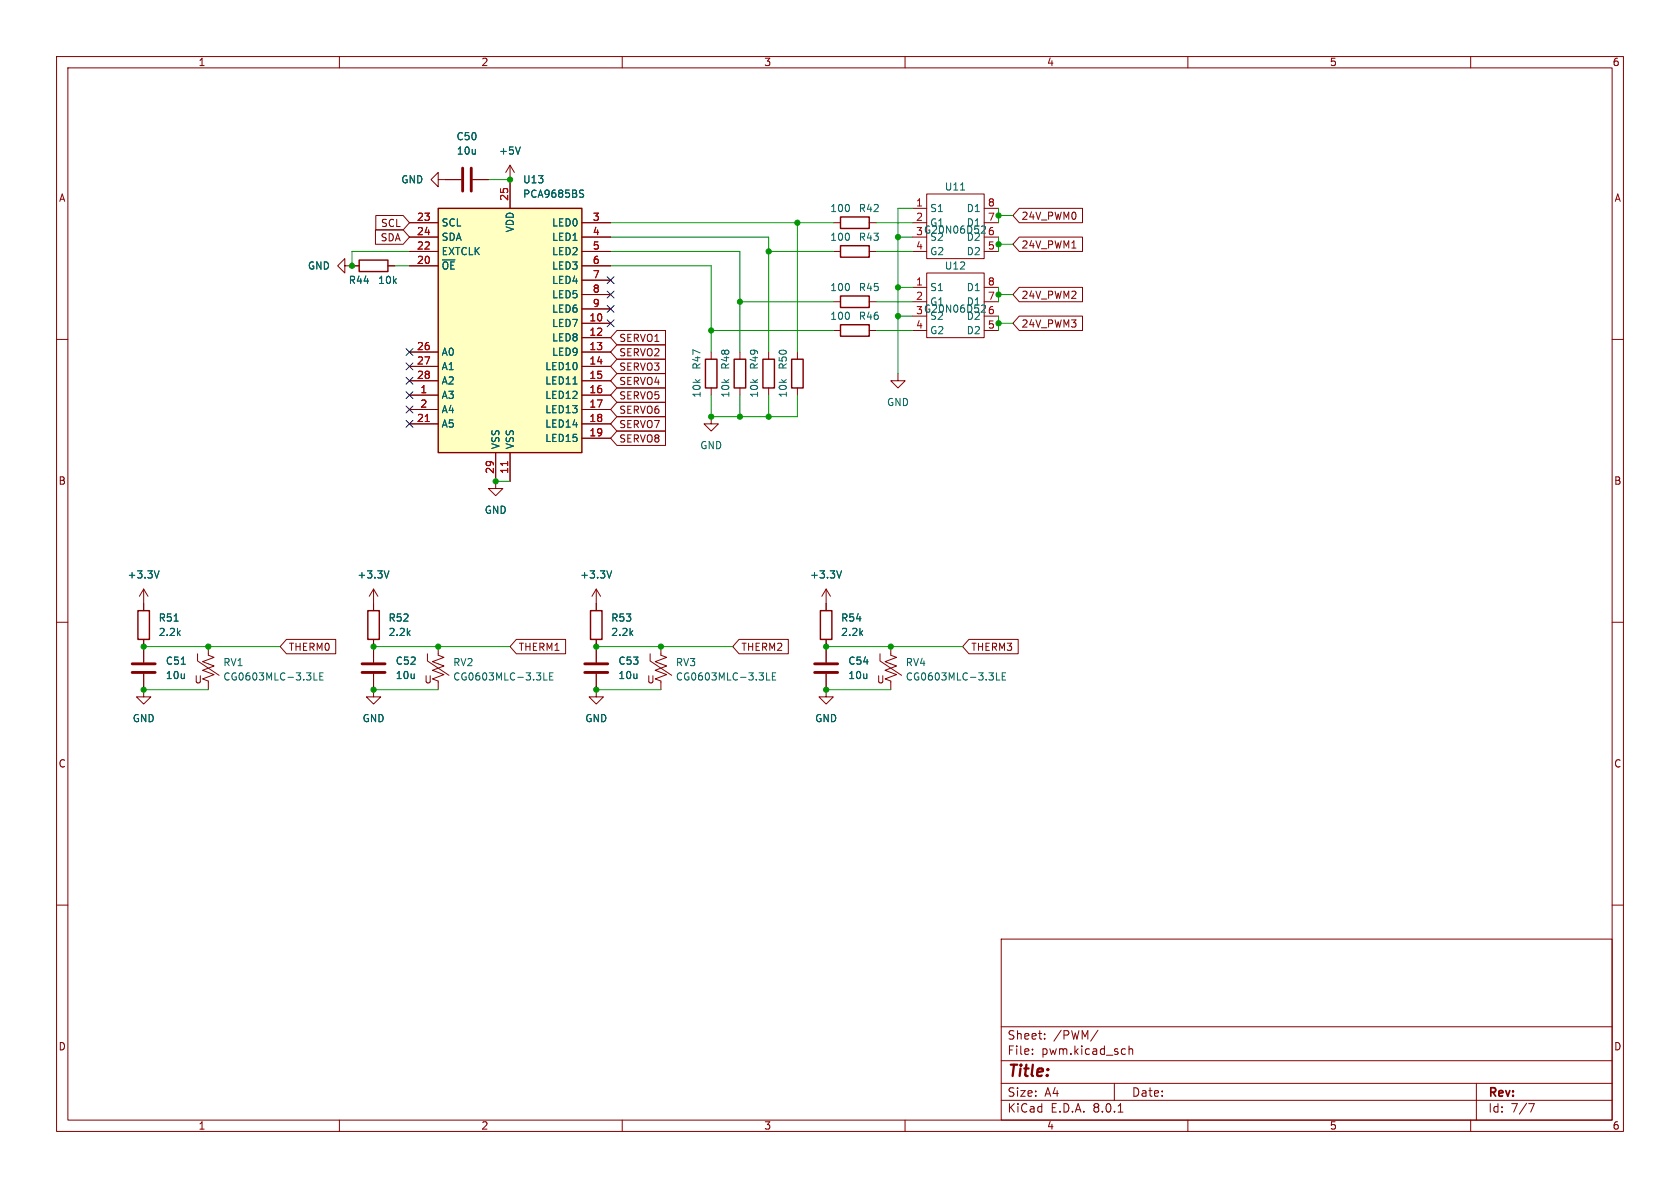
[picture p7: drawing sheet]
<svg xmlns="http://www.w3.org/2000/svg" width="297mm" height="210mm" viewBox="0 0 297 210" stroke-linecap="round" stroke-linejoin="round" font-family="sans-serif">
<g fill="none" stroke="#840000" stroke-width=".18">
<path d="M10 10h277v190h-277zM12 12h273v186h-273zM60 10v2M110 10v2M160 10v2M210 10v2M260 10v2M10 60h2M285 60h2M10 110h2M285 110h2M10 160h2"/>
<path d="M285 160h2M177 166h108v32h-108zM60 198v2M110 198v2M160 198v2M177 194.5h108M177 191.5h108M177 187.5h108M177 181.5h108M182.5 186.3v.1M182.5 185.5v.1M184.7 183.6v.1"/>
<path d="M184.7 182.8v.1M194.1 182.1l-1.3 2M197 191.5v3M197.7 196.6h.8M199.6 184.9v1.5M199.6 185.5l.2-.1 .4 .1v.9M210 198v2M260 198v2M261 191.5v6.5M270.2 195.1h1l-.6 1.5"/>
</g>
<path d="M77.5 36.8h25.4v43.2h-25.4z" fill="#ffffc2"/>
<g fill="none" stroke="#840000" stroke-width=".25">
<path d="M77.5 36.8h25.4v43.2h-25.4zM148.6 38.4h5.1v2h-5.1zM63.5 46h5.1v2h-5.1zM148.6 43.4h5.1v2.1h-5.1zM148.6 52.3h5.1v2.1h-5.1zM148.6 57.4h5.1v2h-5.1zM124.7 63.5h2v5.1h-2zM129.8 63.5h2v5.1h-2zM134.9 63.5h2v5.1h-2zM140 63.5h2v5.1h-2zM24.4 108h2v5h-2zM65 108h2.1v5h-2.1z"/>
<path d="M104.4 108h2v5h-2zM145 108h2.1v5h-2.1z"/>
</g>
<g fill="none" stroke="#840000" stroke-width=".18">
<path d="M66.4 38.1h4.9l1.1 1.3-1.1 1.2h-4.9zM72.4 39.4h5.1M77.5 31.8v-1.3l-1.3 1.3 1.3 1.2v-1.2h4M83.6 31.8h2.8M90.2 29.2v7.6M90.2 29.2l-.8 1.3M90.2 29.2l.7 1.3M102.9 39.4h5M147.3 39.4h1.3M153.7 39.4h1.2M161.3 39.4h2.5M161.3 36.8h2.5"/>
<path d="M163.8 34.3h10.2v11.4h-10.2zM174 39.4h2.5M174 36.8h2.5M180.2 36.8h11.2v2.6h-11.2l-1.1-1.3zM61 47v-1.3l-1.3 1.3 1.3 1.3v-1.3h2.5M66.4 40.6h4.9l1.1 1.3-1.1 1.3h-4.9zM68.6 47h1.2M72.4 47h5.1M72.4 44.5h5.1M72.4 41.9h5.1M102.9 57.2h5M102.9 59.7h5"/>
<path d="M102.9 47h5M102.9 44.5h5M102.9 41.9h5M102.9 49.5h5M102.9 52.1h5M102.9 54.6h5M109.1 58.4h8.6v2.6h-8.6l-1.2-1.3zM147.3 44.5h1.3M147.3 53.3h1.3M147.3 58.4h1.3M153.7 44.5h1.2M153.7 53.3h1.2"/>
<path d="M153.7 58.4h1.2M161.3 44.5h2.5M161.3 41.9h2.5M161.3 50.8h2.5M161.3 53.3h2.5M161.3 55.9h2.5M161.3 58.4h2.5M163.8 48.3h10.2v11.4h-10.2zM174 44.5h2.5M174 41.9h2.5M174 50.8h2.5M174 53.3h2.5"/>
<path d="M174 55.9h2.5M174 58.4h2.5M180.2 41.9h11.2v2.6h-11.2l-1.1-1.3zM180.2 55.9h11.2v2.5h-11.2l-1.1-1.2zM180.2 50.8h11.2v2.5h-11.2l-1.1-1.2zM189.5 43.9h.7M72.4 69.9h5.1M72.4 62.2h5.1M72.4 64.8h5.1M72.4 67.3h5.1M72.4 72.4h5.1M72.4 74.9h5.1"/>
<path d="M102.9 69.9h5M102.9 62.2h5M102.9 64.8h5M102.9 67.3h5M102.9 72.4h5M102.9 74.9h5M102.9 77.5h5M109.1 68.6h8.6v2.5h-8.6l-1.2-1.2zM109.1 71.1h8.6v2.6h-8.6l-1.2-1.3zM109.1 73.7h8.6v2.5h-8.6l-1.2-1.3zM109.1 66h8.6v2.6h-8.6l-1.2-1.3zM109.1 63.5h8.6v2.5h-8.6l-1.2-1.2z"/>
<path d="M109.1 76.2h8.6v2.5h-8.6l-1.2-1.2zM109.1 61h8.6v2.5h-8.6l-1.2-1.3zM125.7 73.7v1.2h1.3l-1.3 1.3-1.2-1.3h1.2M125.7 62.2v1.3M125.7 68.6v1.3M130.8 62.2v1.3M130.8 68.6v1.3M135.9 62.2v1.3M135.9 68.6v1.3M141 62.2v1.3M141 68.6v1.3M158.7 66v1.3h1.3l-1.3 1.3-1.2-1.3h1.2"/>
<path d="M87.6 80v6.4h1.3l-1.3 1.2-1.2-1.2h1.2M90.2 80v5.1M25.4 119.1v4.1h1.3l-1.3 1.3-1.3-1.3h1.3M25.4 104.1v3.9M25.4 113v4.1M25.4 104.1l-.8 1.3M25.4 104.1l.8 1.3M34.9 115.6v1.2l3.8 2.6M36.8 114.3v1.5l1 .4-2 .8 2 .7-2 .8 2 .8-2 .7 1 .4v1.5M50.6 113h8.8v2.6h-8.8l-1.1-1.3zM66 119.1v4.1h1.3l-1.3 1.3-1.2-1.3h1.2M66 104.1v3.9"/>
<path d="M66 113v4.1M66 104.1l-.7 1.3M66 104.1l.8 1.3M75.6 115.6v1.2l3.8 2.6M77.5 114.3v1.5l1 .4-2 .8 2 .7-2 .8 2 .8-2 .7 1 .4v1.5M91.3 113h8.7v2.6h-8.7l-1.1-1.3zM105.4 119.1v4.1h1.3l-1.3 1.3-1.3-1.3h1.3M105.4 104.1v3.9M105.4 113v4.1M105.4 104.1l-.8 1.3M105.4 104.1l.8 1.3M114.9 115.6v1.2l3.8 2.6"/>
<path d="M116.8 114.3v1.5l1.1 .4-2.1 .8 2.1 .7-2.1 .8 2.1 .8-2.1 .7 1 .4v1.5M130.7 113h8.7v2.6h-8.7l-1.2-1.3zM146 119.1v4.1h1.3l-1.3 1.3-1.2-1.3h1.2M146 104.1v3.9M146 113v4.1M146 104.1l-.7 1.3M146 104.1l.8 1.3M155.6 115.6v1.2l3.8 2.6M157.5 114.3v1.5l1 .4-2 .8 2 .7-2 .8 2 .8-2 .7 1 .4v1.5M171.3 113h8.7v2.6h-8.7l-1.1-1.3z"/>
</g>
<path d="M75.2 74.5h.7M89.8 81.6v.7" fill="none" stroke="#a90000" stroke-width=".18"/>
<g fill="none" stroke="#006464" stroke-width=".18">
<path d="M92 26l-.4 1.2M102.7 34.2l.4 .1 .1 .3-.3 .3h-.3M102.7 33.6l.5 .1M169.8 33.6h.7M173.6 54h.5M173.6 40h.5M174.2 54.5l-.8 .7h.8M174.2 40.5l-.8 .7h.8M101.3 67.9h.7M28.1 100.9l-.4 1.3M30.8 109.8h.7M32 117.4h.8"/>
<path d="M55.5 118.9v1.3h.6M56.5 119.6h.5M57.1 118.9h-.6v1.3h.6M68.8 100.9l-.5 1.3M96.1 118.9v1.3h.7M97.2 119.6h.4M97.8 118.9h-.6v1.3h.6M108.1 100.9l-.4 1.3M135.5 118.9v1.3h.6M136.5 119.6h.5M137.2 118.9h-.7v1.3h.7M148.8 100.9l-.5 1.3"/>
<path d="M176.2 118.9v1.3h.6M177.2 119.6h.4M177.8 118.9h-.6v1.3h.6"/>
</g>
<path d="M81.8 29.7v4.1M83.3 29.7v4.1M23.4 118.9h4M23.4 117.3h4M64 118.9h4.1M64 117.3h4.1M103.4 118.9h4M103.4 117.3h4M144 118.9h4.1M144 117.3h4.1" fill="none" stroke="#840000" stroke-width=".51"/>
<g fill="none" stroke="#009600" stroke-width=".18">
<path d="M86.4 31.8h3.8M107.9 39.4h39.4M141 39.4v22.8M154.9 39.4h6.4M161.3 36.8h-2.6v29.2M176.5 36.8v2.6M176.5 38.1h2.6M69.8 47h2.6M72.4 44.5h-10.2v2.5M107.9 44.5h22.9v17.7M107.9 47h17.8v15.2M107.9 41.9h28v20.3"/>
<path d="M125.7 58.4h21.6M130.8 53.3h16.5M135.9 44.5h11.4M154.9 44.5h6.4M154.9 53.3h6.4M154.9 58.4h6.4M158.7 50.8h2.6M158.7 55.9h2.6M158.7 41.9h2.6M176.5 52.1h2.6M176.5 41.9v2.6M176.5 50.8v2.5"/>
<path d="M176.5 55.9v2.5M176.5 43.2h2.6M176.5 57.2h2.6M125.7 69.9v3.8h15.3v-3.8M130.8 69.9v3.8M135.9 69.9v3.8M87.6 85.1h2.6M25.4 114.3h24.1M66 114.3h24.2M105.4 114.3h24.1M146 114.3h24.2M25.4 121.9h11.4"/>
<path d="M66 121.9h11.5M105.4 121.9h11.4M146 121.9h11.5"/>
</g>
<g fill="none" stroke="#000084" stroke-width=".18">
<path d="M107.3 51.5l1.3 1.2M107.3 54l1.3 1.2M107.3 48.9l1.3 1.2M107.3 56.5l1.3 1.3M108.6 51.5l-1.3 1.2M108.6 54l-1.3 1.2M108.6 48.9l-1.3 1.2M108.6 56.5l-1.3 1.3M71.8 61.6l1.2 1.2M71.8 71.8l1.2 1.2M71.8 66.7l1.2 1.2M71.8 64.2l1.2 1.2"/>
<path d="M71.8 74.3l1.2 1.2M71.8 69.2l1.2 1.3M73 61.6l-1.2 1.2M73 71.8l-1.2 1.2M73 66.7l-1.2 1.2M73 64.2l-1.2 1.2M73 74.3l-1.2 1.2M73 69.2l-1.2 1.3"/>
</g>
<g fill="#009600" stroke="#009600" stroke-width=".18">
<circle cx="141" cy="39.4" r=".46"/>
<circle cx="135.9" cy="44.5" r=".46"/>
<circle cx="130.8" cy="53.3" r=".46"/>
<circle cx="125.7" cy="58.4" r=".46"/>
<circle cx="90.2" cy="31.8" r=".46"/>
<circle cx="62.2" cy="47" r=".46"/>
<circle cx="130.8" cy="73.7" r=".46"/>
<circle cx="125.7" cy="73.7" r=".46"/>
<circle cx="158.7" cy="55.9" r=".46"/>
<circle cx="158.7" cy="50.8" r=".46"/>
<circle cx="146" cy="121.9" r=".46"/>
<circle cx="135.9" cy="73.7" r=".46"/>
<circle cx="146" cy="114.3" r=".46"/>
<circle cx="157.5" cy="114.3" r=".46"/>
<circle cx="176.5" cy="57.2" r=".46"/>
<circle cx="176.5" cy="52.1" r=".46"/>
<circle cx="158.7" cy="41.9" r=".46"/>
<circle cx="176.5" cy="38.1" r=".46"/>
<circle cx="176.5" cy="43.2" r=".46"/>
<circle cx="66" cy="114.3" r=".46"/>
<circle cx="66" cy="121.9" r=".46"/>
<circle cx="116.8" cy="114.3" r=".46"/>
<circle cx="87.6" cy="85.1" r=".46"/>
<circle cx="77.5" cy="114.3" r=".46"/>
<circle cx="105.4" cy="121.9" r=".46"/>
<circle cx="105.4" cy="114.3" r=".46"/>
<circle cx="25.4" cy="121.9" r=".46"/>
<circle cx="25.4" cy="114.3" r=".46"/>
<circle cx="36.8" cy="114.3" r=".46"/>
</g>
<text font-size="2.8" fill="#840000" x="178" y="190.9">Title:</text>
<g font-size="2.1" fill="#840000">
<text x="178" y="184">Sheet:</text>
<text x="186.2" y="184">/PWM/</text>
<text x="178" y="186.7">File:</text>
<text x="184.1" y="186.7">pwm.kicad_sch</text>
<text x="178" y="196.9">KiCad</text>
<text x="178" y="194.1">Size:</text>
<text x="184.7" y="194.1">A4</text>
<text x="185.7" y="196.9">E.D.A.</text>
<text x="193.3" y="196.9">8.0.1</text>
<text x="200" y="194.1">Date:</text>
<text x="263" y="194.3">Rev:</text>
<text x="263" y="196.9">Id:</text>
<text x="267.1" y="196.9">7/7</text>
</g>
<g font-size="1.8" fill="#840000">
<text x="35" y="11.9">1</text>
<text x="85" y="11.9">2</text>
<text x="135" y="11.9">3</text>
<text x="185" y="11.9">4</text>
<text x="235" y="11.9">5</text>
<text x="285" y="11.9">6</text>
<text x="10.3" y="35.9">A</text>
<text x="285.3" y="35.9">A</text>
<text x="67.3" y="40.3">SCL</text>
<text x="180.5" y="39.1">24V_PWM0</text>
<text x="67.2" y="42.9">SDA</text>
<text x="180.5" y="44.1">24V_PWM1</text>
<text x="180.5" y="53">24V_PWM2</text>
<text x="180.5" y="58.1">24V_PWM3</text>
<text x="109.4" y="60.6">SERVO1</text>
<text x="109.4" y="65.7">SERVO3</text>
<text x="109.4" y="63.2">SERVO2</text>
<text x="109.4" y="70.8">SERVO5</text>
<text x="109.4" y="68.3">SERVO4</text>
<text x="109.4" y="73.3">SERVO6</text>
<text x="109.4" y="75.9">SERVO7</text>
<text x="109.4" y="78.4">SERVO8</text>
<text x="10.3" y="85.9">B</text>
<text x="285.3" y="85.9">B</text>
<text x="51" y="115.3">THERM0</text>
<text x="91.6" y="115.3">THERM1</text>
<text x="131" y="115.3">THERM2</text>
<text x="171.6" y="115.3">THERM3</text>
<text x="34.3" y="121">U</text>
<text x="74.9" y="121">U</text>
<text x="114.3" y="121">U</text>
<text x="154.9" y="121">U</text>
<text x="10.3" y="135.9">C</text>
<text x="285.3" y="135.9">C</text>
<text x="10.3" y="185.9">D</text>
<text x="285.3" y="185.9">D</text>
<text x="35" y="199.9">1</text>
<text x="85" y="199.9">2</text>
<text x="135" y="199.9">3</text>
<text x="185" y="199.9">4</text>
<text x="235" y="199.9">5</text>
<text x="285" y="199.9">6</text>
</g>
<g font-size="1.8" fill="#006464">
<text x="80.6" y="25">C50</text>
<text x="80.7" y="27.5">10u</text>
<text x="88.1" y="27.5">+5V</text>
<text x="70.8" y="32.6">GND</text>
<text x="92.4" y="32.6">U13</text>
<text x="92.4" y="35.2">PCA9685BS</text>
<text x="166.9" y="33.9">U11</text>
<text x="78" y="40.2">SCL</text>
<text x="91" y="41.2" transform="rotate(-90 91 41.2)">VDD</text>
<text x="97.5" y="40.2">LED0</text>
<text x="146.7" y="37.7">100</text>
<text x="151.7" y="37.7">R42</text>
<text x="161.9" y="41.7">3 G20N06D52</text>
<text x="164.3" y="37.7">S1</text>
<text x="164.3" y="40.2">G1</text>
<text x="170.8" y="40.2">D1</text>
<text x="170.8" y="37.7">D1</text>
<text x="174.6" y="41.7">6</text>
<text x="54.3" y="47.9">GND</text>
<text x="78" y="47.9">~{OE}</text>
<text x="78" y="45.3">EXTCLK</text>
<text x="78" y="42.8">SDA</text>
<text x="97.5" y="42.8">LED1</text>
<text x="97.5" y="45.3">LED2</text>
<text x="97.5" y="47.9">LED3</text>
<text x="146.7" y="42.8">100</text>
<text x="151.7" y="42.8">R43</text>
<text x="164.3" y="42.8">S2</text>
<text x="164.3" y="45.3">G2</text>
<text x="166.9" y="47.9">U12</text>
<text x="170.8" y="45.3">D2</text>
<text x="170.8" y="42.8">D2</text>
<text x="61.6" y="50.4">R44</text>
<text x="66.8" y="50.4">10k</text>
<text x="97.5" y="50.4">LED4</text>
<text x="97.5" y="52.9">LED5</text>
<text x="146.7" y="51.7">100</text>
<text x="151.7" y="51.7">R45</text>
<text x="164.3" y="51.7">S1</text>
<text x="170.8" y="51.7">D1</text>
<text x="97.5" y="58">LED7</text>
<text x="97.5" y="55.5">LED6</text>
<text x="146.7" y="56.7">100</text>
<text x="151.7" y="56.7">R46</text>
<text x="161.9" y="55.6">3 G20N06D52</text>
<text x="164.3" y="54.2">G1</text>
<text x="164.3" y="56.7">S2</text>
<text x="164.3" y="59.3">G2</text>
<text x="170.8" y="59.3">D2</text>
<text x="170.8" y="56.7">D2</text>
<text x="170.8" y="54.2">D1</text>
<text x="174.6" y="55.6">6</text>
<text x="78" y="63.1">A0</text>
<text x="78" y="65.6">A1</text>
<text x="96.3" y="65.6">LED10</text>
<text x="97.5" y="60.6">LED8</text>
<text x="97.5" y="63.1">LED9</text>
<text x="124.1" y="65.4" transform="rotate(-90 124.1 65.4)">R47</text>
<text x="129.1" y="65.4" transform="rotate(-90 129.1 65.4)">R48</text>
<text x="134.2" y="65.4" transform="rotate(-90 134.2 65.4)">R49</text>
<text x="139.3" y="65.4" transform="rotate(-90 139.3 65.4)">R50</text>
<text x="78" y="70.7">A3</text>
<text x="78" y="68.2">A2</text>
<text x="96.3" y="68.2">LED11</text>
<text x="96.3" y="70.7">LED12</text>
<text x="124.1" y="70.4" transform="rotate(-90 124.1 70.4)">10k</text>
<text x="129.1" y="70.4" transform="rotate(-90 129.1 70.4)">10k</text>
<text x="134.2" y="70.4" transform="rotate(-90 134.2 70.4)">10k</text>
<text x="139.3" y="70.4" transform="rotate(-90 139.3 70.4)">10k</text>
<text x="156.7" y="72">GND</text>
<text x="78" y="73.3">A4</text>
<text x="78" y="75.8">A5</text>
<text x="96.3" y="73.3">LED13</text>
<text x="96.3" y="75.8">LED14</text>
<text x="88.5" y="79.5" transform="rotate(-90 88.5 79.5)">VSS</text>
<text x="91" y="79.5" transform="rotate(-90 91 79.5)">VSS</text>
<text x="96.3" y="78.3">LED15</text>
<text x="123.7" y="79.6">GND</text>
<text x="85.6" y="91">GND</text>
<text x="22.5" y="102.5">+3.3V</text>
<text x="63.1" y="102.5">+3.3V</text>
<text x="102.5" y="102.5">+3.3V</text>
<text x="143.1" y="102.5">+3.3V</text>
<text x="27.9" y="112.6">2.2k</text>
<text x="27.9" y="110.1">R51</text>
<text x="68.6" y="112.6">2.2k</text>
<text x="68.6" y="110.1">R52</text>
<text x="108" y="112.6">2.2k</text>
<text x="108" y="110.1">R53</text>
<text x="148.6" y="112.6">2.2k</text>
<text x="148.6" y="110.1">R54</text>
<text x="29.2" y="117.7">C51</text>
<text x="39.4" y="118">RV1</text>
<text x="69.9" y="117.7">C52</text>
<text x="80" y="118">RV2</text>
<text x="109.2" y="117.7">C53</text>
<text x="119.4" y="118">RV3</text>
<text x="149.9" y="117.7">C54</text>
<text x="160" y="118">RV4</text>
<text x="29.2" y="120.2">10u</text>
<text x="39.4" y="120.5">CG0603MLC-3.3LE</text>
<text x="69.9" y="120.2">10u</text>
<text x="80" y="120.5">CG0603MLC-3.3LE</text>
<text x="109.2" y="120.2">10u</text>
<text x="119.4" y="120.5">CG0603MLC-3.3LE</text>
<text x="149.9" y="120.2">10u</text>
<text x="160" y="120.5">CG0603MLC-3.3LE</text>
<text x="23.4" y="127.9">GND</text>
<text x="64" y="127.9">GND</text>
<text x="103.4" y="127.9">GND</text>
<text x="144" y="127.9">GND</text>
</g>
<g font-size="1.8" fill="#a90000">
<text x="89.9" y="35.6" transform="rotate(-90 89.9 35.6)">25</text>
<text x="73.6" y="39.1">23</text>
<text x="73.6" y="41.7">24</text>
<text x="104.7" y="39.1">3</text>
<text x="104.7" y="41.7">4</text>
<text x="161.9" y="36.6">1</text>
<text x="161.9" y="39.1">2</text>
<text x="174.6" y="39.1">7</text>
<text x="174.6" y="36.6">8</text>
<text x="73.6" y="46.7">20</text>
<text x="73.6" y="44.2">22</text>
<text x="104.7" y="44.2">5</text>
<text x="104.7" y="46.7">6</text>
<text x="161.9" y="44.2">4</text>
<text x="174.6" y="44.2">5</text>
<text x="104.7" y="49.3">7</text>
<text x="104.7" y="51.8">8</text>
<text x="161.9" y="50.5">1</text>
<text x="161.9" y="53.1">2</text>
<text x="174.6" y="53.1">7</text>
<text x="174.6" y="50.5">8</text>
<text x="104.1" y="56.9">10</text>
<text x="104.1" y="59.4">12</text>
<text x="104.7" y="54.4">9</text>
<text x="161.9" y="58.2">4</text>
<text x="174.6" y="58.2">5</text>
<text x="73.6" y="62">26</text>
<text x="73.6" y="64.5">27</text>
<text x="104.1" y="62">13</text>
<text x="104.1" y="64.5">14</text>
<text x="73.6" y="67.1">28</text>
<text x="74.2" y="69.6">1</text>
<text x="104.1" y="67.1">15</text>
<text x="104.1" y="69.6">16</text>
<text x="73.6" y="74.7">21</text>
<text x="74.2" y="72.1">2</text>
<text x="104.1" y="72.1">17</text>
<text x="104.1" y="74.7">18</text>
<text x="104.1" y="77.2">19</text>
<text x="87.4" y="83.9" transform="rotate(-90 87.4 83.9)">29</text>
<text x="89.9" y="83.9" transform="rotate(-90 89.9 83.9)">11</text>
</g>
</svg>
